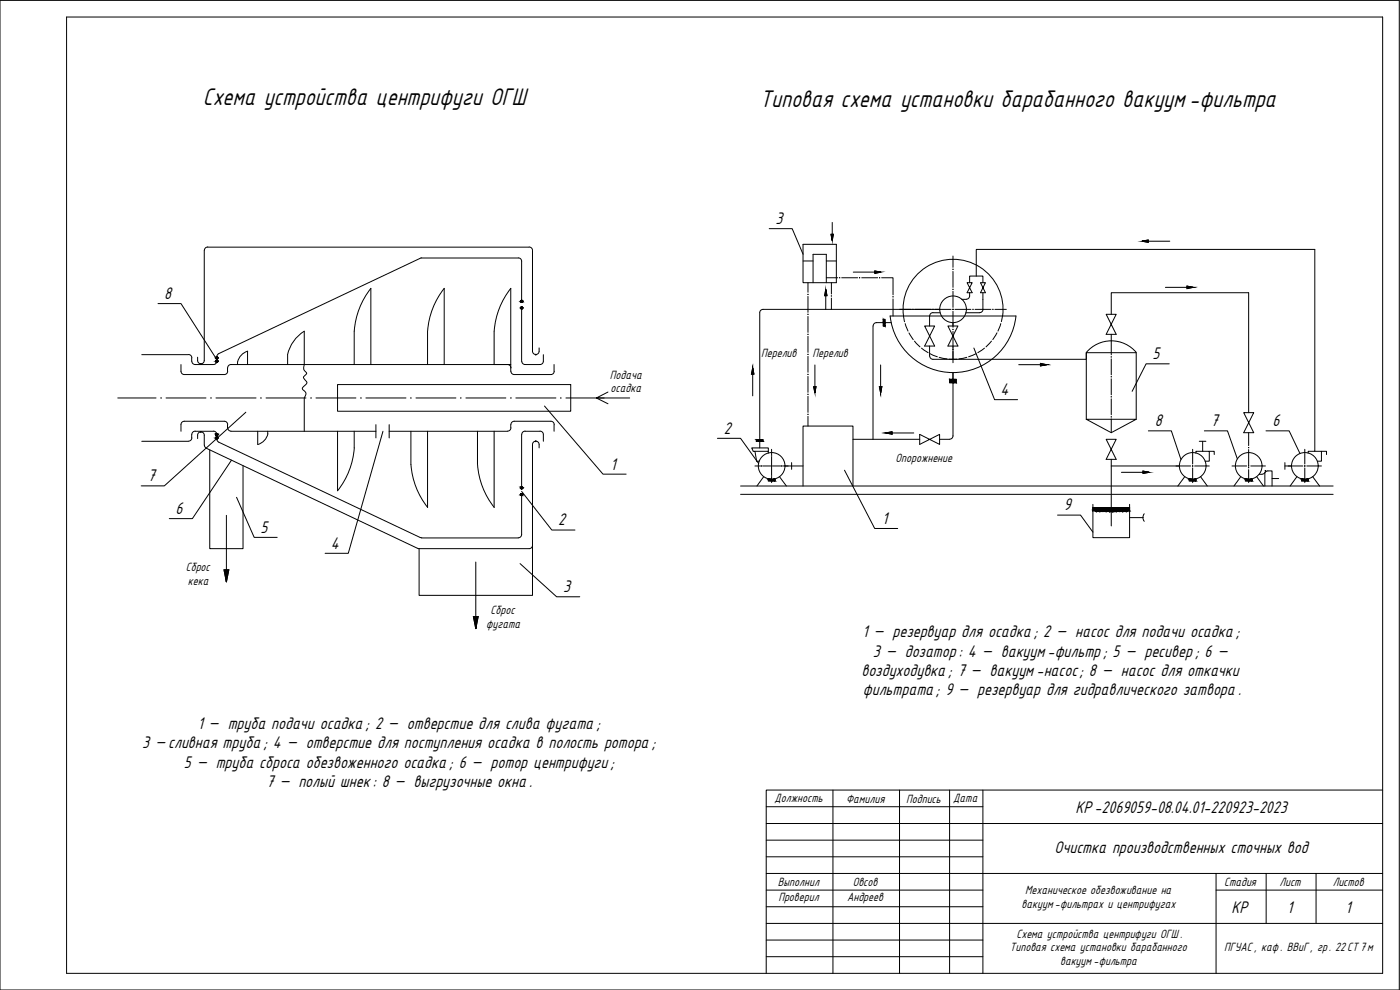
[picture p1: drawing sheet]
<svg xmlns="http://www.w3.org/2000/svg" width="420mm" height="297mm" viewBox="0 0 420 297" stroke-linecap="round" stroke-linejoin="round" font-family="sans-serif">
<!-- layer: thin -->
<g fill="none" stroke="#000" stroke-width=".3">
<path d="M0 .1h419.9v296.9h-419.9zM230.8 68.6h6.9l3.3 7.7M47.4 91.1h6.9l10.8 16.8M292.3 104.4l6.2 15.5h6.9M350.9 109.2h-6.9l-4.2 8.2M69.5 138.1l-11.8 17.5h-6.9M73.8 123.7l-24.5 22.1h-6.9M114.9 129.4l-10.4 36.6h-6.9M163.4 121.8l17.6 20.5h6.9M215.3 131.5h6.9l5.5 7.6M344.6 129.3h6.9l2.9 8.6M361.4 129.3h7l2.9 8.4"/>
<path d="M379.9 129.3h7l3.2 6.8M71 149.2l5.3 12h6.9M156.5 147.4l9.1 11.6h7M253.4 141.1l9.1 17.5h6.9M317.4 154.5h6.9l3.7 5.2M156.1 169.1l10.9 10h7M230 242h65M230 247.1h65M230 252.1h65M230 257.1h65M230 262.1h65M230 267.1h65"/>
<path d="M230 272.1h65M230 277.1h65M230 282.1h65M230 287h65"/>
</g>
<!-- layer: basic -->
<g fill="none" stroke="#000" stroke-width=".3">
<path d="M20 5.1h395v286.9h-395zM61.3 75.1v33.1a.99 .99 0 0 1-1 1 .99 .99 0 0 1-1-1v-1M126.5 77.4h29M126.6 77.4l-61 28.7-.4 .4-.1 .5M155.6 77.4a.99 .99 0 0 1 .9 1M156.5 78.4v12.3M158.8 74.2l-96.5-.1a.99 .99 0 0 0-1 1M158.8 74.1a.99 .99 0 0 1 1 1v30.3M241 73.3h10v11.5h-10zM241 78.3h3M248 78.3h3M249.8 66.7v5.4l.3-1.8h-.7l.4 1.8"/>
<path d="M342.8 72.4l1.8-.4v.7l-1.8-.3h8.3M106.3 99.4v10M111.3 86.6v22.8M111.3 86.5a23.3 23.3 0 0 0-5 12.9M128.3 99.4v10M133.3 86.6v22.8M133.3 86.5a23.3 23.3 0 0 0-5 12.9M148.3 99.4v10M153.3 86.6v24.8M153.3 86.5a23.3 23.3 0 0 0-5 12.9M156.5 92.1l.1 16.3a.99 .99 0 0 0 1 1h4.5a1 1 0 0 0 1-1v-2M228 93.8v40.6"/>
<path d="M244 84.8v-8.5h4v8.5M247.8 86.9l.4 1.8h-.7l.3-1.8v5.9M256.1 81.6h8.3l-1.8-.3v.7l1.8-.4M262 97.8v34M265.1 95.8h.5v2h-.5zM267.1 94.8a19 19 0 0 0 18.9 17 19 19 0 0 0 18.9-17h-37.8M267.4 96.8h-4.4a.99 .99 0 0 0-1 1M271.2 94.8a15 15 0 0 1 14.8-17 15 15 0 0 1 14.9 17M277.5 97.8h3l-3 6h3zM279 94.8v3M280 93.8h2.1M280 93.8a.99 .99 0 0 0-1 1"/>
<path d="M282 92.8h-53a.99 .99 0 0 0-1 1M284.5 97.8h3l-3 6h3zM286 96.8v1M289.9 93.8h4.1M290.2 84.8h1.6l-1.6 3h1.6zM291 88.8a.99 .99 0 0 1-1 1h-1.4M291 84.8v-2h4v2M291 87.8v1M293 82.8v-8h101.6v60.6h-2v.6M294.3 84.8h1.4l-1.4 3h1.4zM295 87.8v5a.99 .99 0 0 1-1 1M332 94.3h3l-3 6h3z"/>
<path d="M333.5 94.3v-6.5h41.2v36M349.8 86.2h8.3l-1.9-.4v.8l1.9-.4M42.5 106.4h14.1a.93 .93 0 0 1 .9 1l.1 1a.99 .99 0 0 0 1 1M54.3 109.4v2a1 1 0 0 0 1 1h12a.99 .99 0 0 0 1-1M65.1 108.4a.99 .99 0 0 1-1 1h-5.6M65.1 107v.4M68.3 110.4v1M71.3 108.6v.8M74.3 105.4v4M74.3 105.4l-1.7 .9-.8 1-.5 1.3M86.3 109.4a9.5 9.5 0 0 1 1.8-7l1.8-2 1.4-1v10a1.95 1.95 0 0 0 .7 2.6l-.9 1.2 1 1.4a2.74 2.74 0 0 1-1.3 1.8v.4l.6 .5a.94 .94 0 0 1 .3 1.3l-.4 .8v10M101.3 115.4h70v8h-70z"/>
<path d="M152.3 109.4a.99 .99 0 0 1 1 1M153.3 109.4h-84a.99 .99 0 0 0-1 1M153.3 111.4a.99 .99 0 0 0 1 1h11M159.8 105.4a.99 .99 0 0 0 1 1 .99 .99 0 0 0 1-1M161.8 104.4v1M166.3 109.4v2M166.3 111.4a.99 .99 0 0 1-1 1M179 119.4l3.5 1.7M182.5 117.6l-3.5 1.8h10M225.9 110.4l.4 1.9h-.8l.4-1.9v8.4M244.6 109.5v8.3l.3-1.8h-.7l.4 1.8M264.3 109.5v8.3l.4-1.8h-.8l.4 1.8"/>
<path d="M279 103.8v3M279 106.8a.99 .99 0 0 0 1 1h6M285 113.8h2v1h-2zM286 103.8v4h40v-2a9.8 9.8 0 0 1 15 0M286 111.8v19a.99 .99 0 0 1-1 1M305.7 109.4h8.4l-1.8-.4v.8l1.8-.4M333.5 100.3v2M42.5 132.4h14.1M57.5 130.4l.1 1a.99 .99 0 0 1-1 1M58.5 129.4h5.6M58.6 129.4a.99 .99 0 0 0-1 1M59.3 131.6v-1a.99 .99 0 0 1 1-1 .99 .99 0 0 1 1 1v3"/>
<path d="M61.3 133.6l.6 .9 63.9 30.1M62.9 135v29.6h10v-24.9M64.1 129.4a.99 .99 0 0 1 1 1M65.1 131.4v.6l.5 .6 60.5 28.7M68.3 127.4v1M68.3 128.4a.99 .99 0 0 0 1 1M68.3 127.4a.99 .99 0 0 0-1-1h-12a1 1 0 0 0-1 1v2M69.3 129.4h43.5M77.3 129.4l.1 4 1.7-1 .8-1 .5-1.2M80.3 129.4v.8M101.3 129.4v17.9M106.3 129.4a27 27 0 0 1-.5 8.5 23.3 23.3 0 0 1-4.5 9.3"/>
<path d="M112.8 127.4v4M116.8 129.4h35.5M116.8 127.4v4M123.3 129.4v10a23.3 23.3 0 0 0 5 12.8v-22.8M143.3 129.4v10a23.3 23.3 0 0 0 5 12.8v-22.8M153.3 127.4v1M153.3 128.4a.99 .99 0 0 1-1 1M156.5 130.4v16.3M157.6 129.4h4.5M157.6 129.4a.99 .99 0 0 0-1 1M159.8 133.4a.99 .99 0 0 1 1-1 .99 .99 0 0 1 1 1M159.8 133.4v30.2"/>
<path d="M161.8 133.4v1M162.1 129.4a.99 .99 0 0 1 1 1M163.1 130.4v2M165.3 126.4h-11a.99 .99 0 0 0-1 1M165.3 126.4a.99 .99 0 0 1 1 1M166.3 127.4v2M226.6 135.4h4v.6M227 131.9h2v.5h-2zM230.6 135.4v-1h-5l.5 1h.5l.5 3h.7M235.6 139.8h5.4M237.6 138.8v2M256 131.8h20"/>
<path d="M265.9 129.9l1.8-.4v.8l-1.8-.4h8.3M276 130.3v3l6-3v3zM282 131.8h3M326 125.8h15l-7.5 4zM326 125.8v-20h15v20M332 131.8h3l-3 6h3zM333.5 139.8h20.4M333.5 137.8v20M358.9 136v-.6h4v3h-1.2M359.9 132.4h2M360.9 132.4v3M362.9 135.4h1.5v1"/>
<path d="M373.3 123.8h3l-3 6h3zM385.6 139.8h2M385.6 138.8v2M394.6 135.4h2v3h-1.2M396.6 135.4h1.5v1M67.9 154.6v20l.8-3.6h-1.5l.7 3.6M156.5 148.1v12.3M222.2 148.3h177.9M222.2 145.8h177.9M229.2 143l-2 2.8M230.6 143.7v.6h1v-.5M232.6 143.7v.6h-1"/>
<path d="M233.9 143l2.1 2.8M241 145.8v-18h15v18M328 151.3v10h11v-10M336.5 141.7h8.3l-1.8-.4v.8l1.8-.4M339 152.3h-11v1l.4-.2 .6 .4 .5-.4 .5 .4 .5-.4a.59 .59 0 0 0 .5 .4 .59 .59 0 0 0 .6-.4l.5 .4a.52 .52 0 0 1 .5-.4 .52 .52 0 0 1 .5 .4l.4-.4 .4 .4a.57 .57 0 0 1 .6-.4 .57 .57 0 0 1 .5 .4l.4-.4a.59 .59 0 0 0 .6 .4 .59 .59 0 0 0 .5-.4l.5 .4 .5-.4 .5 .4 .6-.4 .4 .2M339 155.3h4M343.4 154.2a1.88 1.88 0 0 0 0 2.2M355.6 143l-2.1 2.8M356.9 143.7v.6h1M358.9 143.7v.6h-1v-.5M360.3 143l2 2.8M372.4 143l-2.1 2.8"/>
<path d="M373.8 143.7v.6h.9M375.8 143.7v.6h-1.1v-.5M377.1 143l2.1 2.8M377.9 142.3h.9M379.6 141.8v4M380.5 141.3h1.3v4.5M380.5 141.3l-1.7 1M381.8 143.6h2M389.2 143l-2 2.8M390.6 143.7v.6h1M392.6 143.7v.6h-1v-.5M394 143l2 2.8"/>
<path d="M126.1 161.3l.5 .1M142.8 168.6v20l.7-3.6h-1.4l.7 3.6M156.5 160.4a.99 .99 0 0 1-.9 1h-29.1M159.8 163.6a.99 .99 0 0 1-1 1M159.8 163.6v15h-34v-14h33M250 237.1v54.9M270 237.1v54.9M285 237.1v54.9M295 237.1v54.9M415 237.1h-185v54.9M295 247.1h120M295 262.1h120"/>
<path d="M295 277.1h120M365 262.1v29.9M365 267.1h50M380 262.1v15M395 262.1v15"/>
<circle cx="156.6" cy="90.4" r=".32"/>
<circle cx="156.6" cy="92.4" r=".32"/>
<circle cx="286" cy="92.8" r="4"/>
<circle cx="65.1" cy="108.4" r=".32"/>
<circle cx="65.1" cy="107.4" r=".32"/>
<circle cx="65.1" cy="131.4" r=".32"/>
<circle cx="65.1" cy="130.4" r=".32"/>
<circle cx="231.6" cy="139.8" r="4"/>
<circle cx="357.9" cy="139.8" r="4"/>
<circle cx="374.8" cy="139.8" r="4"/>
<circle cx="391.6" cy="139.8" r="4"/>
<circle cx="156.6" cy="148.4" r=".32"/>
<circle cx="156.6" cy="146.4" r=".32"/>
</g>
<!-- layer: axles -->
<g fill="none" stroke="#000" stroke-width=".3">
<path d="M286 76.8v3.4M242.5 84.8v2.9M242.5 88.9v4.8M242.5 94.9v4.8M248 83.3h3.4M249.5 84.8v3.4M249.5 89.4v3.4M252.6 83.3h4.8M258.6 83.3h4.8M264.6 83.3h3.4v5.2M268 89.7v5.1M270 92.8h3.4"/>
<path d="M274.6 92.8h4.8M280.6 92.8h4.8M286 81.4v4.8M286 87.4v4.8M286 93.4v4.8M286 99.4v4.8M286.6 92.8h4.8M292.6 92.8h4.8M298.6 92.8h3.4M35.3 119.4h11.5M49.8 119.4h12M64.8 119.4h12"/>
<path d="M79.8 119.4h12M94.8 119.4h12M109.8 119.4h12M124.8 119.4h12M139.8 119.4h12M154.8 119.4h12M169.8 119.4h11.5M242.5 100.9v4.8M242.5 106.9v4.8M242.5 112.9v4.8M242.5 118.9v4.8M286 105.4v3.4"/>
<path d="M333.5 102.3v4.2M333.5 107.7v4.8M333.5 113.7v4.8M333.5 119.7v4.7M226.6 139.8h1.7M228.9 139.8h2.4M231.6 134.8v1.7M231.6 137.1v2.4M231.9 139.8h2.4M234.9 139.8h1.7M242.5 124.9v2.9M333.5 125.7v4.1"/>
<path d="M352.9 139.8h4.4M357.9 134.8v4.4M358.5 139.8h4.4M369.7 139.8h4.4M374.7 129.8v3.9M374.7 134.9v4.8M375.4 139.8h4.4M386.6 139.8h4.4M391.6 134.8v4.4M392.2 139.8h4.4M231.6 140.1v2.4M231.6 143.1v1.7"/>
<path d="M357.9 140.4v4.4M374.7 140.9v3.9M391.6 140.4v4.4"/>
</g>
<g fill="#000" stroke="#000" stroke-width=".3">
<path d="M242.4 94.3h.2zM257.9 83.3h.2zM263.9 83.3h.2zM273.9 92.8h.2zM279.9 92.8h.2zM285.9 92.8h.2zM285.9 98.8h.2zM285.9 80.8h.2zM291.9 92.8h.2zM48.3 119.4h.1zM93.3 119.4h.1zM153.2 119.4h.2z"/>
<path d="M168.2 119.4h.2zM242.4 100.3h.2zM242.4 106.3h.2zM242.5 112.3v.1zM285.9 104.8h.2zM333.4 119.1h.2zM234.5 139.8h.2zM333.4 125.1h.2zM357.9 139.7v.2zM374.6 134.3h.2zM374.6 139.8h.2zM391.6 139.7v.2z"/>
<path d="M231.5 142.8h.1zM374.6 140.3h.2z"/>
<circle cx="252" cy="83.3" r=".07"/>
<circle cx="268" cy="89" r=".07"/>
<circle cx="286" cy="86.8" r=".07"/>
<circle cx="298" cy="92.8" r=".07"/>
<circle cx="63.3" cy="119.4" r=".07"/>
<circle cx="78.3" cy="119.4" r=".07"/>
<circle cx="108.3" cy="119.4" r=".07"/>
<circle cx="123.3" cy="119.4" r=".07"/>
<circle cx="138.3" cy="119.4" r=".07"/>
<circle cx="242.5" cy="118.3" r=".07"/>
<circle cx="333.5" cy="113" r=".07"/>
<circle cx="333.5" cy="107.1" r=".07"/>
<circle cx="228.6" cy="139.8" r=".07"/>
<circle cx="231.6" cy="136.8" r=".07"/>
<circle cx="231.6" cy="139.8" r=".07"/>
<circle cx="242.5" cy="124.3" r=".07"/>
</g>
<!-- layer: basic -->
<g fill="#000" stroke="#000" stroke-width=".3">
<path d="M156.5 90.1h.1zM156.5 92.1h.1zM156.5 90.7h.1zM156.5 92.7h.1zM65 107.1h.2zM65 108.1h.2zM65 107.7h.2zM65 108.7h.2zM65 131.1h.2zM65 131.7h.2zM65 130.7h.2zM156.5 148.1h.1z"/>
<path d="M156.5 148.7h.1zM156.5 146.7h.1zM230.6 143.7l.5 .1zM232.1 143.8l.5-.1zM328.9 153.5h.2zM329.9 153.4h.2zM338.8 153.1l.2 .2zM356.9 143.7l.5 .1zM358.4 143.8l.5-.1zM373.8 143.7l.5 .1zM375.2 143.8l.6-.1zM390.6 143.7l.5 .1z"/>
<path d="M392.1 143.8l.5-.1z"/>
<path d="M249.4 70.3h.4v1.8zM249.8 70.3v1.8l.3-1.8z"/>
<path d="M342.8 72.4l1.8-.4v.4zM342.8 72.4l1.8 .3v-.3z"/>
<path d="M156.5 90.1h.2zM156.4 90.1h.3z"/>
<path d="M156.5 92.1h.2zM156.5 92.1h.2z"/>
<path d="M156.4 90.1l.3 .1zM156.4 90.1l.3 .1z"/>
<path d="M156.4 90.7h.3zM156.4 90.7h.2z"/>
<path d="M156.4 92.1h.3zM156.4 92.1h.3z"/>
<path d="M156.4 92.7h.3zM156.4 92.7h.2z"/>
<path d="M156.4 90.2h.4zM156.4 90.2h.4z"/>
<path d="M156.4 90.6h.3zM156.4 90.6l.3 .1z"/>
<path d="M156.4 92.1l.4 .1zM156.4 92.1l.4 .1z"/>
<path d="M156.4 92.7h.3zM156.4 92.7h.3z"/>
<path d="M156.3 90.2h.5zM156.3 90.2h.5z"/>
<path d="M156.3 90.6h.5zM156.3 90.6h.4z"/>
<path d="M156.3 92.2h.5zM156.3 92.2h.5z"/>
<path d="M156.3 92.6h.5zM156.3 92.6l.4 .1z"/>
<path d="M156.3 90.2l.5 .1zM156.3 90.2l.5 .1z"/>
<path d="M156.3 90.5h.5zM156.3 90.5l.5 .1z"/>
<path d="M156.3 92.2l.5 .1zM156.3 92.2l.5 .1z"/>
<path d="M156.3 92.6h.5zM156.3 92.6h.5z"/>
<path d="M156.3 90.3h.5zM156.3 90.3h.5z"/>
<path d="M156.3 90.3l.5 .1zM156.3 90.3l.5 .1z"/>
<path d="M156.3 90.4l.5 .1zM156.3 90.4l.5 .1z"/>
<path d="M156.3 90.5h.5zM156.3 90.5h.5z"/>
<path d="M156.3 90.5h.5zM156.3 90.5h.5z"/>
<path d="M156.3 92.3l.5 .1zM156.3 92.3l.5 .1z"/>
<path d="M156.3 92.4h.5zM156.3 92.4h.5z"/>
<path d="M156.3 92.4h.5zM156.3 92.4h.5z"/>
<path d="M156.3 92.4l.5 .1zM156.3 92.4l.5 .1z"/>
<path d="M156.3 92.5h.5zM156.3 92.5l.5 .1z"/>
<path d="M247.8 86.9v1.8h.4zM247.8 86.9v1.8h-.3z"/>
<path d="M262.6 81.3l1.8 .3h-1.8zM262.6 81.6v.4l1.8-.4z"/>
<path d="M265.1 95.8l.5 1v-1zM265.1 95.8l.5 1h-.5z"/>
<path d="M265.1 96.8l.5 1v-1zM265.1 96.8l.5 1h-.5z"/>
<path d="M356.2 85.8l1.9 .4h-1.9zM356.2 86.2v.4l1.9-.4z"/>
<path d="M65 107.1h.2zM64.9 107.1h.3z"/>
<path d="M65 108.1h.2zM64.9 108.1h.3z"/>
<path d="M64.9 107.1l.3 .1zM64.9 107.1l.3 .1z"/>
<path d="M64.9 107.7h.3zM64.9 107.7h.3z"/>
<path d="M64.9 108.1h.3zM64.9 108.1h.3z"/>
<path d="M64.9 108.7h.3zM64.9 108.7h.3z"/>
<path d="M64.9 107.2h.4zM64.8 107.2h.5z"/>
<path d="M64.9 107.6h.3zM64.9 107.6l.3 .1z"/>
<path d="M64.9 108.1l.4 .1zM64.9 108.1l.4 .1z"/>
<path d="M64.9 108.6h.3zM64.9 108.6l.3 .1z"/>
<path d="M64.8 107.2h.5zM64.8 107.2h.5z"/>
<path d="M64.8 107.6h.5zM64.8 107.6h.4z"/>
<path d="M64.8 108.2h.5zM64.8 108.2h.5z"/>
<path d="M64.8 108.6h.5zM64.8 108.6h.4z"/>
<path d="M64.8 107.2l.5 .1zM64.8 107.2l.5 .1z"/>
<path d="M64.8 107.3h.6zM64.8 107.3h.6z"/>
<path d="M64.8 107.5l.5 .1zM64.8 107.5l.5 .1z"/>
<path d="M64.8 107.6h.5zM64.8 107.6h.5z"/>
<path d="M64.8 108.2l.5 .1zM64.8 108.2l.5 .1z"/>
<path d="M64.8 108.3h.6zM64.8 108.3h.6z"/>
<path d="M64.8 108.5l.5 .1zM64.8 108.5l.5 .1z"/>
<path d="M64.8 108.6h.5zM64.8 108.6h.5z"/>
<path d="M64.8 107.3l.6 .1zM64.8 107.3l.6 .1z"/>
<path d="M64.8 107.4h.6zM64.8 107.4h.6z"/>
<path d="M64.8 107.4h.6zM64.8 107.4l.5 .1z"/>
<path d="M64.8 108.3l.6 .1zM64.8 108.3l.6 .1z"/>
<path d="M64.8 108.4h.6zM64.8 108.4h.6z"/>
<path d="M64.8 108.4h.6zM64.8 108.4l.5 .1z"/>
<path d="M225.9 110.4v1.9h.4zM225.9 110.4v1.9h-.4z"/>
<path d="M244.2 116h.4v1.8zM244.6 116v1.8l.3-1.8z"/>
<path d="M263.9 116h.4v1.8zM264.3 116v1.8l.4-1.8z"/>
<path d="M285 113.8l1 1v-1zM285 113.8l1 1h-1z"/>
<path d="M286 113.8l1 1v-1zM286 113.8l1 1h-1z"/>
<path d="M312.3 109l1.8 .4h-1.8zM312.3 109.4v.4l1.8-.4z"/>
<path d="M65 131.1h.2zM64.9 131.1h.3z"/>
<path d="M65 130.1h.2zM64.9 130.1h.3z"/>
<path d="M64.9 131.1h.3zM64.9 131.1h.3z"/>
<path d="M64.9 131.6h.3zM64.9 131.6l.3 .1z"/>
<path d="M64.9 130.1l.3 .1zM64.9 130.1l.3 .1z"/>
<path d="M64.9 130.7h.3zM64.9 130.7h.3z"/>
<path d="M64.9 131.1l.4 .1zM64.8 131.2h.5z"/>
<path d="M64.9 131.6h.3zM64.9 131.6h.3z"/>
<path d="M64.9 130.2h.4zM64.8 130.2h.5z"/>
<path d="M64.9 130.6h.3zM64.9 130.6l.3 .1z"/>
<path d="M64.8 131.2h.5zM64.8 131.2h.5z"/>
<path d="M64.8 131.6h.5zM64.8 131.6h.4z"/>
<path d="M64.8 130.2h.5zM64.8 130.2h.5z"/>
<path d="M64.8 130.6h.5zM64.8 130.6h.4z"/>
<path d="M64.8 131.2l.5 .1zM64.8 131.2l.5 .1z"/>
<path d="M64.8 131.3h.6zM64.8 131.3h.6z"/>
<path d="M64.8 131.5l.5 .1zM64.8 131.5l.5 .1z"/>
<path d="M64.8 131.6h.5zM64.8 131.6h.5z"/>
<path d="M64.8 130.2l.5 .1zM64.8 130.2l.5 .1z"/>
<path d="M64.8 130.3h.6zM64.8 130.3h.6z"/>
<path d="M64.8 130.5h.5zM64.8 130.5h.5z"/>
<path d="M64.8 130.5h.5zM64.8 130.5l.5 .1z"/>
<path d="M64.8 131.3l.6 .1zM64.8 131.3l.6 .1z"/>
<path d="M64.8 131.4h.6zM64.8 131.4h.6z"/>
<path d="M64.8 131.4h.6zM64.8 131.4l.5 .1z"/>
<path d="M64.8 130.3l.6 .1zM64.8 130.3l.6 .1z"/>
<path d="M64.8 130.4l.6 .1zM64.8 130.4l.6 .1z"/>
<path d="M64.8 130.5h.6zM64.8 130.5h.5z"/>
<path d="M227 131.9l1 .5v-.5zM227 131.9l1 .5h-1z"/>
<path d="M228 131.9l1 .5v-.5zM228 131.9l1 .5h-1z"/>
<path d="M265.9 129.9l1.8-.4v.4zM265.9 129.9l1.8 .4v-.4z"/>
<path d="M156.5 148.1h.2zM156.4 148.1h.3z"/>
<path d="M156.5 146.1h.2zM156.4 146.1h.3z"/>
<path d="M156.4 148.1l.3 .1zM156.4 148.1l.3 .1z"/>
<path d="M156.4 148.7h.3zM156.4 148.7h.2z"/>
<path d="M156.4 146.1l.3 .1zM156.4 146.1l.3 .1z"/>
<path d="M156.4 146.7h.3zM156.4 146.7h.2z"/>
<path d="M156.4 148.2h.4zM156.4 148.2h.4z"/>
<path d="M156.4 148.6h.3zM156.4 148.6l.3 .1z"/>
<path d="M156.4 146.2h.4zM156.4 146.2h.4z"/>
<path d="M156.4 146.6h.3zM156.4 146.6l.3 .1z"/>
<path d="M156.3 148.2h.5zM156.3 148.2h.5z"/>
<path d="M156.3 148.6h.5zM156.3 148.6h.4z"/>
<path d="M156.3 146.2h.5zM156.3 146.2h.5z"/>
<path d="M156.3 146.6h.5zM156.3 146.6h.4z"/>
<path d="M156.3 148.2l.5 .1zM156.3 148.2l.5 .1z"/>
<path d="M156.3 148.5h.5zM156.3 148.5l.5 .1z"/>
<path d="M156.3 146.2l.5 .1zM156.3 146.2l.5 .1z"/>
<path d="M156.3 146.5h.5zM156.3 146.5l.5 .1z"/>
<path d="M156.3 148.3h.5zM156.3 148.3h.5z"/>
<path d="M156.3 148.3l.5 .1zM156.3 148.3l.5 .1z"/>
<path d="M156.3 148.4h.5zM156.3 148.4h.5z"/>
<path d="M156.3 148.4l.5 .1zM156.3 148.4l.5 .1z"/>
<path d="M156.3 148.5h.5zM156.3 148.5h.5z"/>
<path d="M156.3 146.3h.5zM156.3 146.3h.5z"/>
<path d="M156.3 146.3l.5 .1zM156.3 146.3l.5 .1z"/>
<path d="M156.3 146.4l.5 .1zM156.3 146.4l.5 .1z"/>
<path d="M156.3 146.5h.5zM156.3 146.5h.5z"/>
<path d="M156.3 146.5h.5zM156.3 146.5h.5z"/>
<path d="M230.6 143.8h1zM230.6 143.8h1z"/>
<path d="M230.6 143.8l1 .5v-.5zM230.6 143.8l1 .5h-1z"/>
<path d="M232.1 143.8h.5zM231.6 143.8h1z"/>
<path d="M231.6 143.8l1 .5v-.5zM231.6 143.8l1 .5h-1z"/>
<path d="M328 153.1v.2zM328 153.1h.2l-.2 .2z"/>
<path d="M328 153.1h.4zM328 153.1h.4z"/>
<path d="M328 153.1h.4zM328 153.1h.2z"/>
<path d="M328.4 153.1h5.1zM328.4 153.1h5.1z"/>
<path d="M328.5 153.1h1zM328.5 153.1h1z"/>
<path d="M328.8 153.4h.4zM328.8 153.4l.3 .1z"/>
<path d="M328.6 153.2l.6 .2 .2-.2zM328.6 153.2l.6 .2z"/>
<path d="M328.5 153.1h.9zM328.5 153.1l.9 .1z"/>
<path d="M329.5 153.1h4zM329.5 153.1h4z"/>
<path d="M329.5 153.1h3zM329.5 153.1h3z"/>
<path d="M329.5 153.1h2zM329.5 153.1h2z"/>
<path d="M328.5 153.1h1zM328.5 153.1h.9z"/>
<path d="M329.8 153.4h.4zM329.8 153.4h.3z"/>
<path d="M329.7 153.3h.6zM329.7 153.3l.5 .1z"/>
<path d="M329.6 153.1h.8zM329.6 153.1l.7 .2z"/>
<path d="M329.5 153.1h1zM329.5 153.1h1z"/>
<path d="M329.5 153.1h1zM329.5 153.1h.9z"/>
<path d="M330.9 153.4h.2zM330.9 153.4l.1 .1z"/>
<path d="M330.8 153.4h.4zM330.8 153.4h.3z"/>
<path d="M330.7 153.3h.6zM330.7 153.3l.5 .1z"/>
<path d="M330.6 153.2h.8zM330.6 153.2l.7 .1z"/>
<path d="M331.5 153.1h1zM331.5 153.1h1z"/>
<path d="M330.5 153.1h1zM330.5 153.1l.9 .1z"/>
<path d="M331.9 153.4h.2zM331.9 153.4l.2 .1z"/>
<path d="M331.8 153.4h.4zM331.8 153.4h.3z"/>
<path d="M331.7 153.2h.6zM331.7 153.2l.5 .2z"/>
<path d="M331.6 153.2h.8zM331.6 153.2h.7z"/>
<path d="M332.5 153.1h1zM332.5 153.1h1z"/>
<path d="M331.5 153.1h1zM331.5 153.1h1z"/>
<path d="M331.6 153.1h.9zM331.6 153.1l.8 .1z"/>
<path d="M333 153.5h.2zM333 153.5h.1z"/>
<path d="M332.8 153.4h.5zM332.8 153.4l.4 .1z"/>
<path d="M332.8 153.3h.5zM332.8 153.3l.5 .1z"/>
<path d="M332.7 153.2h.8zM332.7 153.2l.6 .1z"/>
<path d="M328 152.3l5.5 .8v-.8zM328 152.3l5.5 .8h-5.5z"/>
<path d="M333.5 153.1h5zM333.5 153.1h5z"/>
<path d="M328.4 153.1h5.1zM328.4 153.1h5.1z"/>
<path d="M333.5 153.1h4zM333.5 153.1h4z"/>
<path d="M332.5 153.1h1zM332.5 153.1h1z"/>
<path d="M332.6 153.1h.9zM332.6 153.1l.9 .1z"/>
<path d="M333.8 153.5h.2zM333.8 153.5h.2z"/>
<path d="M333.7 153.4h.5zM333.7 153.4l.3 .1z"/>
<path d="M333.7 153.3h.5zM333.7 153.3l.5 .1z"/>
<path d="M333.5 153.2h.8zM333.5 153.2l.7 .1z"/>
<path d="M333.5 153.1h.9zM333.5 153.1h1z"/>
<path d="M333.5 153.1h.9zM333.5 153.1l.8 .1z"/>
<path d="M334.5 153.1h3zM334.5 153.1h3z"/>
<path d="M334.9 153.4h.2zM334.9 153.4l.1 .1z"/>
<path d="M334.8 153.4h.4zM334.8 153.4h.3z"/>
<path d="M334.7 153.2h.6zM334.7 153.2l.5 .2z"/>
<path d="M334.6 153.2h.8zM334.6 153.2h.7z"/>
<path d="M334.5 153.1h.9zM334.5 153.1h1z"/>
<path d="M334.5 153.1h.9zM334.5 153.1l.9 .1z"/>
<path d="M335.5 153.1h2zM335.5 153.1h2z"/>
<path d="M335.9 153.4h.2zM335.9 153.4l.1 .1z"/>
<path d="M335.8 153.4h.4zM335.8 153.4h.3z"/>
<path d="M335.7 153.3h.6zM335.7 153.3l.5 .1z"/>
<path d="M335.6 153.2h.8zM335.6 153.2l.7 .1z"/>
<path d="M335.5 153.1h1zM335.5 153.1l.9 .1z"/>
<path d="M336.9 153.4h.2zM336.9 153.4l.2 .1z"/>
<path d="M336.8 153.4h.4zM336.8 153.4h.3z"/>
<path d="M336.7 153.3h.6zM336.7 153.3l.5 .1z"/>
<path d="M336.6 153.1h.8zM336.6 153.1l.7 .2z"/>
<path d="M336.5 153.1h1zM336.5 153.1h1z"/>
<path d="M336.5 153.1h1zM336.5 153.1h.9z"/>
<path d="M337.9 153.5h.2zM337.9 153.5h.2z"/>
<path d="M337.8 153.4h.4zM337.8 153.4l.3 .1z"/>
<path d="M337.6 153.2l.6 .2 .2-.2zM337.6 153.2l.6 .2z"/>
<path d="M337.6 153.1h.9zM337.6 153.1l.8 .1z"/>
<path d="M333.5 153.1h5zM333.5 153.1h5.1z"/>
<path d="M337.5 153.1h1zM337.5 153.1h1z"/>
<path d="M333.5 152.3l5.5 .8v-.8zM333.5 152.3l5.5 .8h-5.5z"/>
<path d="M338.6 153.1h.4zM338.6 153.1h.4z"/>
<path d="M343 141.3l1.8 .4h-1.8zM343 141.7v.4l1.8-.4z"/>
<path d="M356.9 143.8h1zM356.9 143.8h1z"/>
<path d="M356.9 143.8l1 .5v-.5zM356.9 143.8l1 .5h-1z"/>
<path d="M358.4 143.8h.5zM357.9 143.8h1z"/>
<path d="M357.9 143.8l1 .5v-.5zM357.9 143.8l1 .5h-1z"/>
<path d="M373.8 143.8h.9zM373.8 143.8h.9z"/>
<path d="M373.8 143.8l.9 .5v-.5zM373.8 143.8l.9 .5h-.9z"/>
<path d="M375.2 143.8h.6zM374.7 143.8h1.1z"/>
<path d="M374.7 143.8l1.1 .5v-.5zM374.7 143.8l1.1 .5h-1.1z"/>
<path d="M390.6 143.8h1zM390.6 143.8h1z"/>
<path d="M390.6 143.8l1 .5v-.5zM390.6 143.8l1 .5h-1z"/>
<path d="M392.1 143.8h.5zM391.6 143.8h1z"/>
<path d="M391.6 143.8l1 .5v-.5zM391.6 143.8l1 .5h-1z"/>
<path d="M67.2 171h.7v3.6zM67.9 171v3.6l.8-3.6z"/>
<path d="M142.1 185h.7v3.6zM142.8 185v3.6l.7-3.6z"/>
<circle cx="156.6" cy="92.4" r=".12"/>
<circle cx="60.3" cy="109.2" r=".12"/>
<circle cx="65.1" cy="108.4" r=".12"/>
<circle cx="160.8" cy="106.4" r=".12"/>
<circle cx="60.3" cy="129.6" r=".12"/>
<circle cx="65.1" cy="130.4" r=".12"/>
<circle cx="160.8" cy="132.4" r=".12"/>
<circle cx="156.6" cy="146.4" r=".12"/>
<circle cx="379.8" cy="141.3" r=".12"/>
</g>
<!-- layer: hatch -->
<g fill="none" stroke="#000" stroke-width=".3">
<path d="M271.1 94.8l.4 1.7M271.7 97.1l.8 2.2M272.8 99.9l1.3 2M299.2 99.9l-1.3 2M300.4 97.1l-.9 2.2M300.9 94.8l-.4 1.7M274.4 102.3l1.7 1.8M276.6 104.5l2 1.3M279.1 106.1l2.2 .9M281.9 107.2l2.3 .5M284.8 107.8h2.4M290.2 107.2l-2.4 .5"/>
<path d="M292.9 106.1l-2.2 .9M295.4 104.5l-1.9 1.3M297.6 102.3l-1.7 1.8"/>
</g>
<g font-size="8">
<text x="60.9" y="31.5">Схема устройства центрифуги ОГШ</text>
<text x="228" y="32">Типовая схема установки барабанного вакуум -фильтра</text>
</g>
<g font-size="5.6">
<text x="232.7" y="67.2">3</text>
<text x="49.3" y="89.6">8</text>
<text x="345.9" y="107.7">5</text>
<text x="300.2" y="118.5">4</text>
<text x="217.2" y="130.1">2</text>
<text x="346.5" y="127.9">8</text>
<text x="363.3" y="127.9">7</text>
<text x="381.8" y="127.9">6</text>
<text x="183.2" y="140.9">1</text>
<text x="44.3" y="144.3">7</text>
<text x="52.7" y="154.2">6</text>
<text x="319.3" y="153.1">9</text>
<text x="78.2" y="159.8">5</text>
<text x="167.6" y="157.6">2</text>
<text x="264.7" y="157.1">1</text>
<text x="99.3" y="164.6">4</text>
<text x="169" y="177.7">3</text>
<text x="258.9" y="191.2">1 — резервуар для осадка; 2 — насос для подачи осадка;</text>
<text x="262" y="197">3 — дозатор: 4 — вакуум-фильтр; 5 — ресивер ; 6 —</text>
<text x="258.5" y="202.8">воздуходувка ; 7 — вакуум-насос; 8 — насос для откачки</text>
<text x="259" y="208.6">фильтрата; 9 — резервуар для гидравлического затвора .</text>
<text x="59.4" y="218.6">1 — труба подачи осадка ; 2 — отверстие для слива фугата ;</text>
<text x="42.7" y="224.5">3 —сливная труба ; 4 — отверстие для поступления осадка в полость ротора ;</text>
<text x="55.2" y="230.3">5 — труба сброса обезвоженного осадка ; 6 — ротор центрифуги;</text>
<text x="80" y="236.2">7 — полый шнек: 8 — выгрузочные окна .</text>
<text x="322.8" y="243.8">КР -2069059-08.04.01-220923-2023</text>
<text x="316.5" y="255.8">Очистка производственных сточных вод</text>
<text x="369.6" y="273.8">КР</text>
<text x="386.2" y="273.8">1</text>
<text x="403.8" y="273.8">1</text>
</g>
<g font-size="4">
<text x="228.4" y="107.2">Перелив</text>
<text x="243.8" y="107.1">Перелив</text>
<text x="183" y="113.6">Подача</text>
<text x="183.3" y="117.8">осадка</text>
<text x="268.8" y="138.6">Опорожнение</text>
<text x="55.8" y="171.3">Сброс</text>
<text x="56.4" y="175.5">кека</text>
<text x="147.2" y="184.3">Сброс</text>
<text x="145.9" y="188.4">фугата</text>
<text x="232.5" y="240.6">Должность</text>
<text x="253.9" y="240.8">Фамилия</text>
<text x="271.9" y="240.8">Подпись</text>
<text x="286.1" y="240.6">Дата</text>
<text x="233.5" y="265.8">Выполнил</text>
<text x="255.9" y="265.8">Овсов</text>
<text x="307.7" y="268.3">Механическое обезвоживание на</text>
<text x="367.4" y="265.8">Стадия</text>
<text x="384" y="265.8">Лист</text>
<text x="400" y="265.8">Листов</text>
<text x="233.6" y="270.5">Проверил</text>
<text x="254.2" y="270.5">Андреев</text>
<text x="306.6" y="272.5">вакуум-фильтрах и центрифугах</text>
<text x="305.1" y="281.3">Схема устройства центрифуги ОГШ .</text>
<text x="303.1" y="285.4">Типовая схема установки барабанного</text>
<text x="367.4" y="285.4">ПГУАС , каф. ВВиГ, гр. 22СТ7 м</text>
<text x="318.1" y="289.6">вакуум -фильтра</text>
</g>
</svg>
